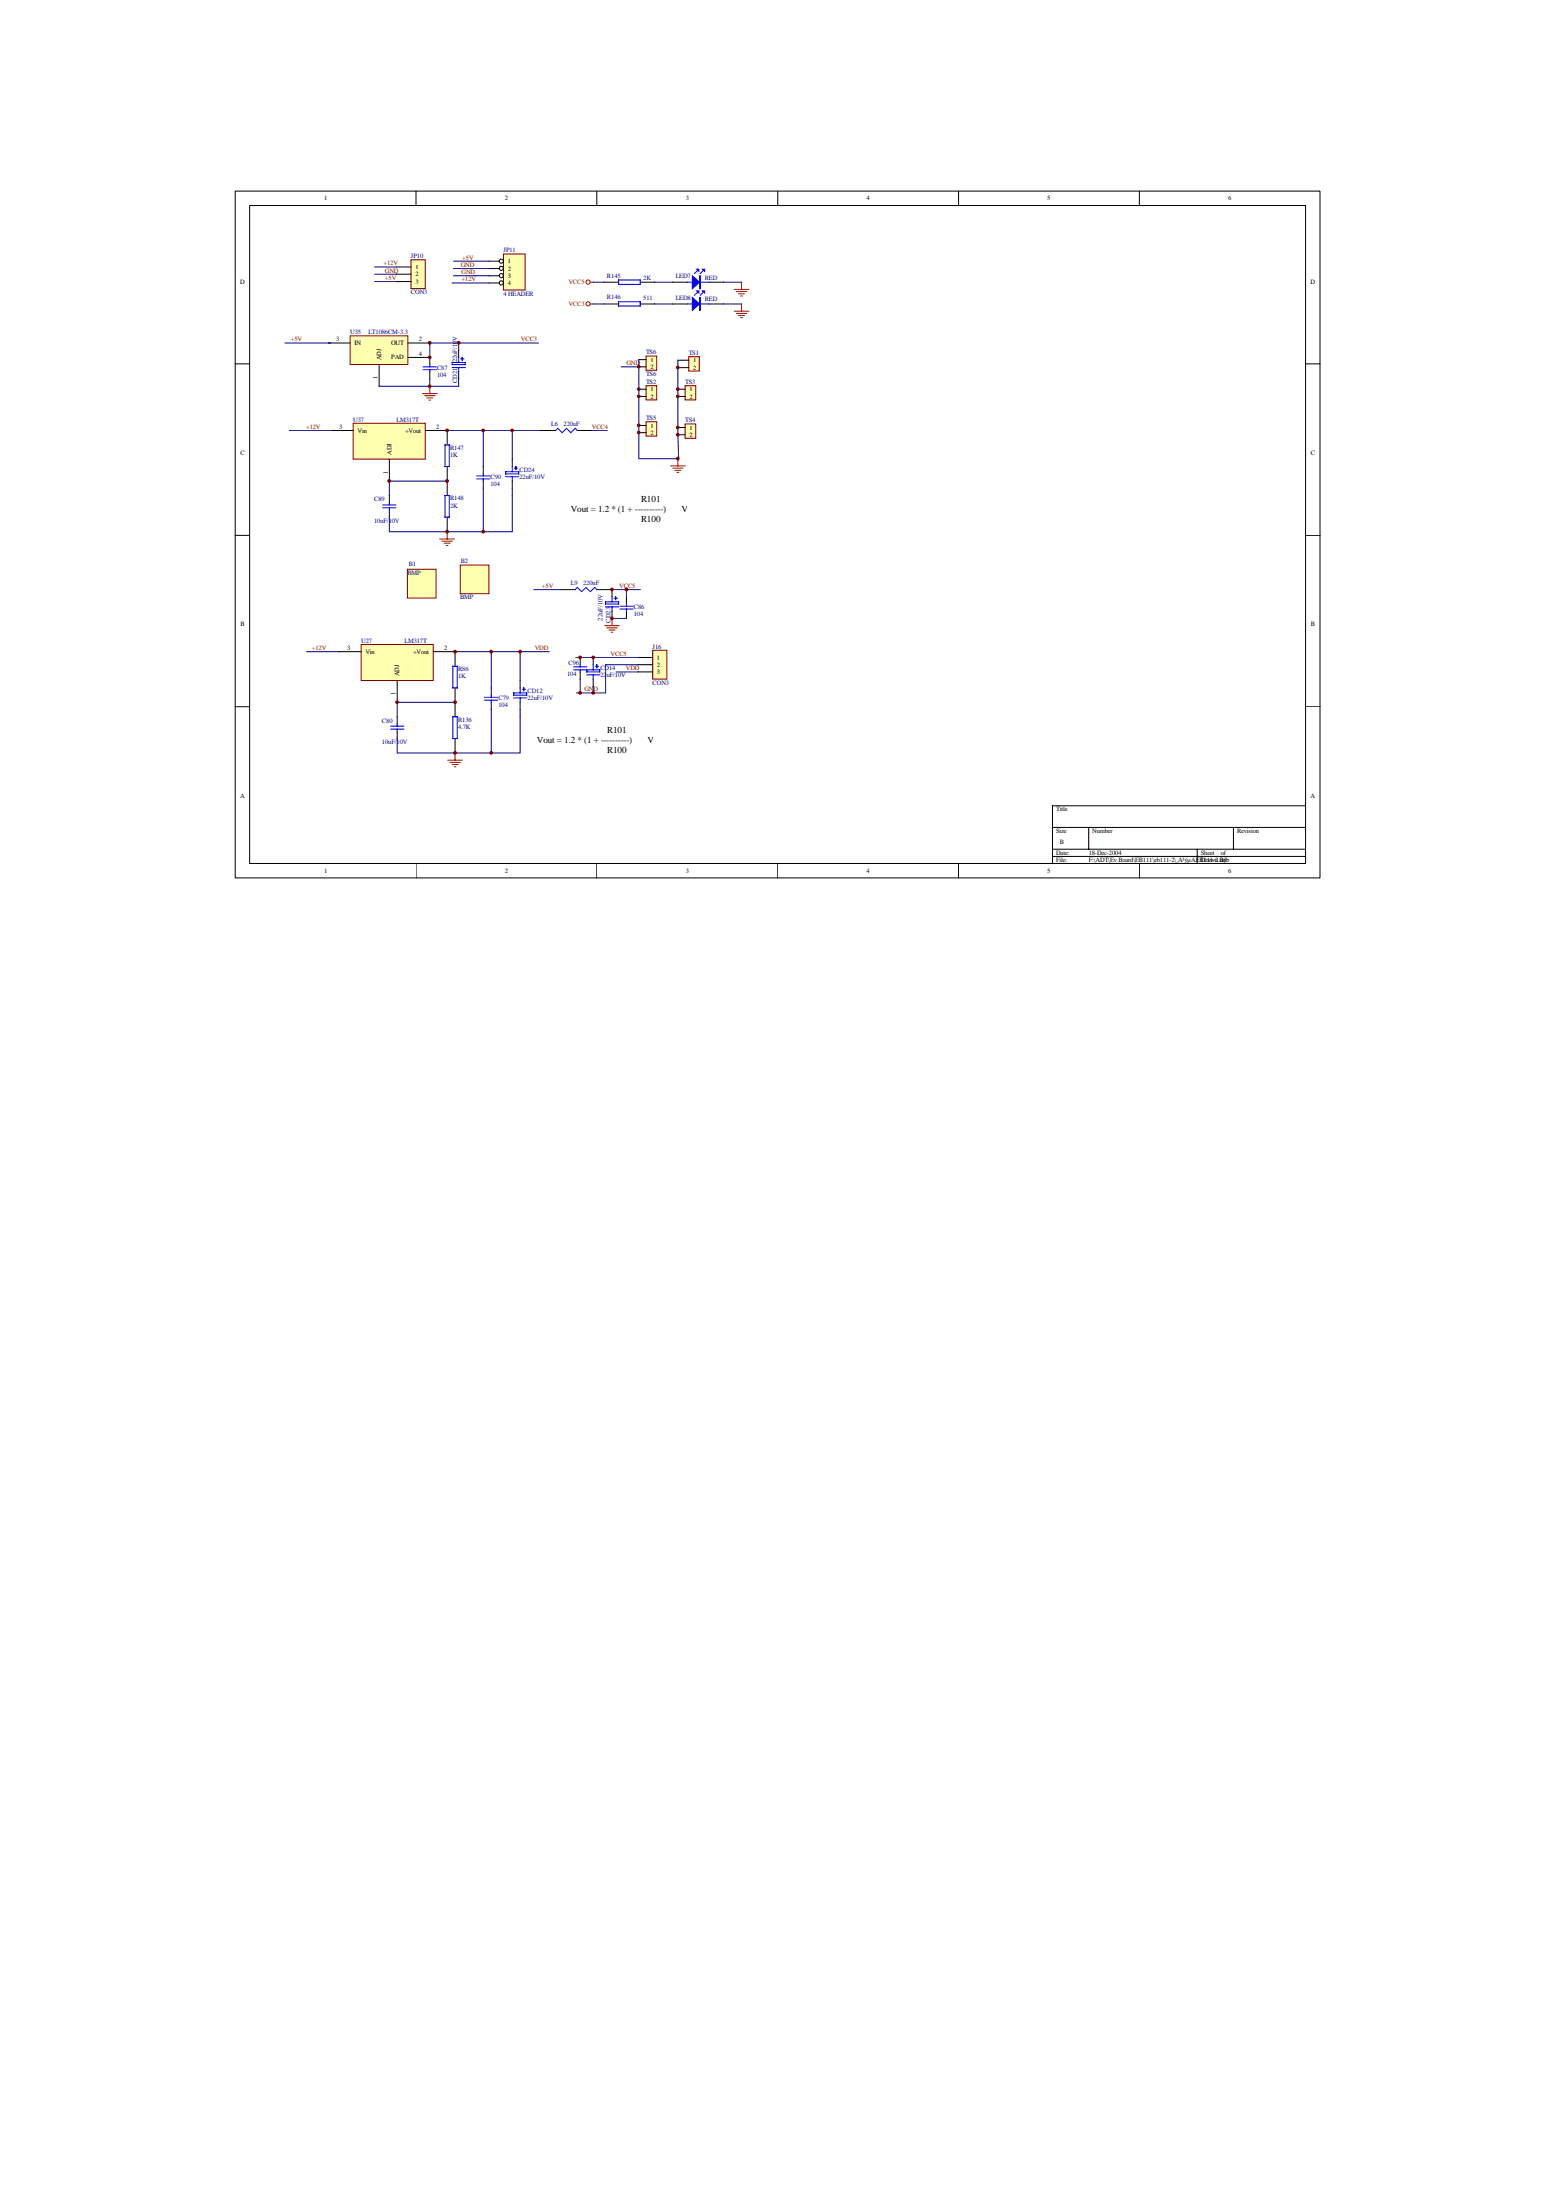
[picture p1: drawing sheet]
<svg xmlns="http://www.w3.org/2000/svg" width="210mm" height="297mm" viewBox="0 0 210 297" stroke-linecap="round" stroke-linejoin="round" font-family="sans-serif">
<g fill="none" stroke="#000" stroke-width=".13">
<path d="M31.7 25.8h146.5v92.7h-146.5zM33.7 27.7h142.5v88.9h-142.5zM56.2 25.8v1.9M80.6 25.8v1.9M81.5 38.1h2M86.4 38.1h2M90.8 38.1h2M95.7 38.1h2M105 25.8v1.9M129.4 25.8v1.9M153.8 25.8v1.9M31.7 49.1h2"/>
<path d="M81.5 41h2M86.4 41h2M90.8 41h2M95.7 41h2M176.3 49.1h1.9M31.7 72.3h2M176.3 72.3h1.9M31.7 95.4h2M176.3 95.4h1.9M56.2 116.6v2M80.6 116.6v2M105 116.6v2"/>
<path d="M129.4 116.6v2M142.1 111.7h34.2M142.1 114.7h34.2M142.1 115.6h34.2M147 111.7v3M153.8 116.6v2M161.6 114.7v1.9M166.5 111.7v3M176.3 108.8h-34.2v7.8"/>
</g>
<path d="M83.5 37.8h2.9v.6h-2.9zM92.8 38.1h2.9M94.1 39.5l-.4 .4M94.1 36.5l-.4 .4M94.9 39.5l-.4 .4M94.9 36.5l-.4 .4M83.5 40.7h2.9v.6h-2.9zM92.8 41h2.9" fill="none" stroke="#00f" stroke-width=".13"/>
<g fill="#00f" stroke="#00f" stroke-width=".13">
<path d="M93.5 40.2l.9 .8-.9 .9z"/>
<path d="M94.8 39.3h.3v.3z"/>
<path d="M94 39.3h.3v.3z"/>
<path d="M93.5 37.2l.9 .9-.9 .9z"/>
<path d="M94.8 36.3h.3v.3z"/>
<path d="M94 36.3h.3v.3z"/>
<path d="M94.4 40.2h.1v1.7h-.1z" fill-rule="evenodd"/>
<path d="M94.4 37.2h.1v1.8h-.1z" fill-rule="evenodd"/>
</g>
<g fill="none" stroke="#bf0000" stroke-width=".13">
<path d="M79.7 38.1h.4M99.1 39.1h2M99.4 39.4h1.4M99.7 39.7h.8M100 40h.2M100.1 38.1v1M79.7 41h.4M99.1 42h2M99.4 42.3h1.4M99.7 42.6h.8M100 42.9h.2M100.1 41v1"/>
<circle cx="79.4" cy="38.1" r=".29"/>
<circle cx="79.4" cy="41" r=".28"/>
</g>
<path d="M80.1 38.1h1.4M88.4 38.1h2.4M97.7 38.1h2.4M80.1 41h1.4M88.4 41h2.4M97.7 41h2.4" fill="none" stroke="#000080" stroke-width=".13"/>
<path d="M47.3 45.4h7.8v3.8h-7.8z" fill="#ffffb0"/>
<path d="M47.3 45.3h7.8v3.9h-7.8z" fill="none" stroke="#800000" stroke-width=".13"/>
<path d="M44.3 46.3h3M51.2 49.2v3M55.1 46.3h2.9M55.1 48.3h2.9v.9M58 50.2v1M52.6 66.9v1M52.6 68.9v.9M60.4 65v1.9M60.4 69.8v2M65.2 63v1M65.2 65v.9" fill="none" stroke="#000" stroke-width=".13"/>
<g fill="none" stroke="#00f" stroke-width=".13">
<path d="M57.1 49.9h1.8M57.1 49.5h1.8M58 49.2v.3M58 49.9v.3M51.7 68.6h1.7M51.7 68.2h1.7M52.6 67.9v.3M52.6 68.6v.3M60.1 66.9h.5v2.9h-.5zM64.4 64.7h1.7M64.4 64.3h1.7M65.2 64v.3"/>
<path d="M65.2 64.7v.3"/>
</g>
<path d="M57 53.1h2M57.3 53.4h1.4M57.6 53.7h.8M57.9 54h.2M58 52.2v.9M59.4 72.8h1.9M59.7 73.1h1.3M60 73.3h.7M60.3 73.6h.2M60.4 71.8v1" fill="none" stroke="#bf0000" stroke-width=".13"/>
<path d="M51.2 52.2h10.7M58 51.2v1M60.4 58.1h12.6M61.9 46.3v1M65.2 58.1v4.9M72.7 46.3h-14.7v2M60.4 65h-7.8v1.9M65.2 65.9v5.9h-12.6v-2" fill="none" stroke="#000080" stroke-width=".13"/>
<path d="M76.6 64.9h16.5v7.7h-16.5z" fill="#fff"/>
<path d="M76.6 64.9h16.5v7.7h-16.5z" fill="none" stroke="#fff" stroke-width=".13"/>
<path d="M61.9 51.2v1M69.2 58.1v3.9M69.2 65.9v5.9h-4" fill="none" stroke="#000080" stroke-width=".13"/>
<path d="M60.4 58.1v2M61.9 47.3v1M61.9 50.2v1M60.4 63v2M69.2 62v1M69.2 65v.9" fill="none" stroke="#000" stroke-width=".13"/>
<g fill="none" stroke="#00f" stroke-width=".13">
<path d="M61 48.9h1.8v.3h-1.8zM61 49.6h1.8M61.9 48.3v.6M61.9 49.6v.6M62.2 48.5h.4M62.4 48.3v.3M60.1 60.1h.5v2.9h-.5zM68.3 63.7h1.7v.3h-1.7zM68.3 64.4h1.7M69.2 63v.7M69.2 64.4v.6M69.4 63.2h.4"/>
<path d="M69.6 63v.4"/>
</g>
<path d="M47.7 57.2h9.7v4.8h-9.7z" fill="#ffffb0"/>
<path d="M47.7 57.1h9.7v4.9h-9.7z" fill="none" stroke="#800000" stroke-width=".13"/>
<path d="M44.7 58.1h3M57.4 58.1h3M52.6 62v3" fill="none" stroke="#000" stroke-width=".13"/>
<path d="M92.5 57.3h1.4v1.9h-1.4z" fill="#ffffb0"/>
<path d="M92.5 57.2h1.4v2h-1.4z" fill="none" stroke="#800000" stroke-width=".13"/>
<path d="M91.5 57.7h1M91.5 58.7h1" fill="none" stroke="#000" stroke-width=".13"/>
<path d="M87.2 57h1.4v1.9h-1.4z" fill="#ffffb0"/>
<path d="M87.2 56.9h1.4v2h-1.4z" fill="none" stroke="#800000" stroke-width=".13"/>
<path d="M86.2 57.4h1M86.2 58.4h1" fill="none" stroke="#000" stroke-width=".13"/>
<path d="M87.2 48.1h1.4v1.9h-1.4z" fill="#ffffb0"/>
<path d="M87.2 48.1h1.4v1.9h-1.4z" fill="none" stroke="#800000" stroke-width=".13"/>
<path d="M86.2 48.6h1M86.2 49.5h1" fill="none" stroke="#000" stroke-width=".13"/>
<path d="M93 48.2h1.4v1.9h-1.4z" fill="#ffffb0"/>
<path d="M93 48.2h1.4v1.9h-1.4z" fill="none" stroke="#800000" stroke-width=".13"/>
<path d="M92 48.6h1M92 49.6h1" fill="none" stroke="#000" stroke-width=".13"/>
<path d="M87.2 52.1h1.4v1.9h-1.4z" fill="#ffffb0"/>
<path d="M87.2 52.1h1.4v1.9h-1.4z" fill="none" stroke="#800000" stroke-width=".13"/>
<path d="M86.2 52.6h1M86.2 53.5h1" fill="none" stroke="#000" stroke-width=".13"/>
<path d="M92.5 52.1h1.4v1.9h-1.4z" fill="#ffffb0"/>
<path d="M92.5 52.1h1.4v1.9h-1.4z" fill="none" stroke="#800000" stroke-width=".13"/>
<path d="M73 58.1h2M77.9 58.1h2M91.5 52.6h1M91.5 53.5h1M75.7 79.6h1.9M80.6 79.6h1.9M82.6 79.6v1M82.6 82.5v1M84.6 80.6v1M84.6 82.5v1" fill="none" stroke="#000" stroke-width=".13"/>
<path d="M38.5 46.3h6.1M39.1 58.1h5.6M79.9 58.1h2M83.9 49.5h2.3M86.2 48.6v13.3h5.4l-.1-3.2v-10.1h.5M91.5 49.6h.5M72.1 79.6h3.6M82.5 79.6h2.1M86.4 79.6h-1.8v1M82.6 83.5h2" fill="none" stroke="#000080" stroke-width=".13"/>
<path d="M90.5 62.9h2M90.8 63.2h1.4M91.1 63.5h.8M91.4 63.8h.2M91.5 61.9v1M81.6 84.5h2M81.9 84.8h1.4M82.2 85.1h.8M82.5 85.4h.2M82.6 83.5v1" fill="none" stroke="#bf0000" stroke-width=".13"/>
<path d="M75 58.1l.3-.3 .6 .6 .6-.6 .5 .6 .6-.6 .3 .3M77.6 79.6l.3-.3 .6 .6 .6-.6 .6 .6 .6-.6 .3 .3M81.7 81.3h1.8v.3h-1.8zM81.7 81.9h1.8M82.6 80.6v.7M82.6 81.9v.6M82.9 80.8h.4M83.1 80.6v.4M83.7 82.2h1.7M83.7 81.9h1.7M84.6 81.6v.3M84.6 82.2v.3" fill="none" stroke="#00f" stroke-width=".13"/>
<path d="M68 34.3h2.9v4.9h-2.9z" fill="#ffffb0"/>
<path d="M68 34.3h2.9v4.9h-2.9z" fill="none" stroke="#800000" stroke-width=".13"/>
<g fill="none" stroke="#000" stroke-width=".13">
<path d="M66 35.3h1.4M66 36.3h1.4M66 37.2h1.4M66 38.2h1.4"/>
<circle cx="67.7" cy="37.2" r=".28"/>
<circle cx="67.7" cy="38.2" r=".28"/>
<circle cx="67.7" cy="36.2" r=".28"/>
<circle cx="67.7" cy="35.3" r=".28"/>
</g>
<path d="M50.6 36h2.9M50.6 37h2.9M50.6 38h2.9M61 38.2h5M61.2 35.3h4.8M61.2 36.3h4.8M61.2 37.2h4.8" fill="none" stroke="#000080" stroke-width=".13"/>
<path d="M55.5 35.1h1.9v3.9h-1.9z" fill="#ffffb0"/>
<path d="M55.5 35.1h1.9v3.9h-1.9z" fill="none" stroke="#800000" stroke-width=".13"/>
<path d="M53.5 36h2M53.5 37h2M53.5 38h2" fill="none" stroke="#000" stroke-width=".13"/>
<path d="M55 76.9h3.9v3.9h-3.9z" fill="#ffffb0"/>
<path d="M55 76.9h3.9v3.9h-3.9z" fill="none" stroke="#800000" stroke-width=".13"/>
<path d="M62.1 76.3h3.9v3.9h-3.9z" fill="#ffffb0"/>
<path d="M62.1 76.3h3.9v3.9h-3.9z" fill="none" stroke="#800000" stroke-width=".13"/>
<path d="M60.5 102.6h1.9M60.7 102.9h1.4M61 103.2h.8M61.3 103.5h.2M61.4 101.7v.9" fill="none" stroke="#bf0000" stroke-width=".13"/>
<path d="M53.6 96.8v1M53.6 98.7v1M61.4 94.8v2M61.4 99.7v2M66.3 92.9v1M66.3 94.8v1" fill="none" stroke="#000" stroke-width=".13"/>
<path d="M52.7 98.4h1.8M52.7 98h1.8M53.6 97.8v.2M53.6 98.4v.3M61.1 96.8h.6v2.9h-.6zM65.4 94.5h1.8M65.4 94.1h1.8M66.3 93.9v.2M66.3 94.5v.3" fill="none" stroke="#00f" stroke-width=".13"/>
<path d="M61.4 94.8h-7.8v2M61.4 88h12.7M66.3 95.8v5.9h-12.7v-2M66.3 88v4.9" fill="none" stroke="#000080" stroke-width=".13"/>
<path d="M72 96h16.6v7.8h-16.6z" fill="#fff"/>
<path d="M72 96h16.6v7.8h-16.6z" fill="none" stroke="#fff" stroke-width=".13"/>
<path d="M70.2 95.8v5.9h-3.9M70.2 88v3.9" fill="none" stroke="#000080" stroke-width=".13"/>
<path d="M61.4 88v2M61.4 92.9v1.9M70.2 91.9v1M70.2 94.8v1" fill="none" stroke="#000" stroke-width=".13"/>
<path d="M61.1 90h.6v2.9h-.6zM69.3 93.6h1.8v.3h-1.8zM69.3 94.2h1.8M70.2 92.9v.7M70.2 94.2v.6M70.5 93.1h.4M70.7 92.9v.4" fill="none" stroke="#00f" stroke-width=".13"/>
<path d="M48.8 87h9.7v4.9h-9.7z" fill="#ffffb0"/>
<path d="M48.7 87h9.8v4.9h-9.8z" fill="none" stroke="#800000" stroke-width=".13"/>
<path d="M45.8 88h2.9M53.6 91.9v2.9M58.5 88h2.9M78.3 88.8v.9M78.3 90.7v1M80.1 88.8v.9M80.1 91.7v1" fill="none" stroke="#000" stroke-width=".13"/>
<path d="M41.4 88h4.4M77.7 88.8h4M78.3 91.7v1.9M80.1 92.7v.9M81.7 89.7v3.9h-3.9" fill="none" stroke="#000080" stroke-width=".13"/>
<path d="M77.4 90.4h3.6v.3h-1.8v-.3M77.4 90h1.8M78.3 89.7v.3M78.3 90.4v.3M79.2 91.1h1.8M80.1 89.7v.7M80.1 91.1v.6M80.4 90h.4M80.6 89.7v.4" fill="none" stroke="#00f" stroke-width=".13"/>
<path d="M88.1 87.8h1.9v3.9h-1.9z" fill="#ffffb0"/>
<path d="M88.1 87.8h1.9v3.9h-1.9z" fill="none" stroke="#800000" stroke-width=".13"/>
<path d="M86.1 88.8h2M86.1 89.7h2M86.1 90.7h2" fill="none" stroke="#000" stroke-width=".13"/>
<path d="M81.7 88.8h4.4M81.7 89.7h4.4M83.2 90.7h2.9" fill="none" stroke="#000080" stroke-width=".13"/>
<g fill="#800000" stroke="#800000" stroke-width=".13">
<path d="M57.9 46.2h.2v.2h-.2z" fill-rule="evenodd"/>
<path d="M57.9 48.1h.2v.3h-.2z" fill-rule="evenodd"/>
<path d="M57.9 52h.2v.3h-.2z" fill-rule="evenodd"/>
<path d="M65.1 58h.2v.2h-.2z" fill-rule="evenodd"/>
<path d="M65.1 71.6h.2v.3h-.2z" fill-rule="evenodd"/>
<path d="M91.4 57.6h.2v.2h-.2z" fill-rule="evenodd"/>
<path d="M91.4 58.6h.2v.2h-.2z" fill-rule="evenodd"/>
<path d="M86.1 57.3h.2v.3h-.2z" fill-rule="evenodd"/>
<path d="M86.1 58.3h.2v.2h-.2z" fill-rule="evenodd"/>
<path d="M86.1 49.4h.2v.2h-.2z" fill-rule="evenodd"/>
<path d="M86.1 52.4h.2v.3h-.2z" fill-rule="evenodd"/>
<path d="M86.1 53.4h.2v.2h-.2z" fill-rule="evenodd"/>
<path d="M91.4 52.4h.2v.3h-.2z" fill-rule="evenodd"/>
<path d="M91.4 53.4h.2v.2h-.2z" fill-rule="evenodd"/>
<path d="M91.4 49.5h.2v.2h-.2z" fill-rule="evenodd"/>
<path d="M91.4 61.8h.2v.2h-.2z" fill-rule="evenodd"/>
<path d="M82.5 83.4h.2v.2h-.2z" fill-rule="evenodd"/>
<path d="M82.5 79.5h.2v.2h-.2z" fill-rule="evenodd"/>
<path d="M53.5 94.7h.2v.2h-.2z" fill-rule="evenodd"/>
<path d="M66.2 87.9h.2v.2h-.2z" fill-rule="evenodd"/>
<path d="M66.2 101.5h.2v.3h-.2z" fill-rule="evenodd"/>
<path d="M78.2 88.6h.2v.3h-.2z" fill-rule="evenodd"/>
<path d="M78.2 93.4h.2v.3h-.2z" fill-rule="evenodd"/>
<circle cx="60.3" cy="71.8" r=".19"/>
<circle cx="60.3" cy="64.9" r=".19"/>
<circle cx="61.9" cy="46.3" r=".19"/>
<circle cx="52.5" cy="64.9" r=".19"/>
<circle cx="60.4" cy="58.1" r=".18"/>
<circle cx="69.1" cy="58.1" r=".18"/>
<circle cx="84.6" cy="79.6" r=".19"/>
<circle cx="61.4" cy="101.7" r=".18"/>
<circle cx="61.4" cy="94.8" r=".18"/>
<circle cx="61.4" cy="88" r=".19"/>
<circle cx="70.2" cy="88" r=".19"/>
<circle cx="80.1" cy="88.8" r=".18"/>
<circle cx="80.1" cy="93.6" r=".18"/>
</g>
<g font-size="1.2">
<text x="77" y="69.2">Vout = 1.2 * (1 + ----------)</text>
<text x="86.5" y="67.8">R101</text>
<text x="86.5" y="70.5">R100</text>
<text x="92" y="69.2">V</text>
<text x="72.5" y="100.3">Vout = 1.2 * (1 + ----------)</text>
<text x="82" y="98.9">R101</text>
<text x="82" y="101.7">R100</text>
<text x="87.4" y="100.3">V</text>
</g>
<g font-size=".9">
<text x="43.8" y="27.1">1</text>
<text x="68.2" y="27.1">2</text>
<text x="92.6" y="27.1">3</text>
<text x="117" y="27.1">4</text>
<text x="141.4" y="27.1">5</text>
<text x="165.8" y="27.1">6</text>
<text x="68.6" y="35.6">1</text>
<text x="32.4" y="38.3">D</text>
<text x="56.1" y="36.3">1</text>
<text x="56.1" y="37.3">2</text>
<text x="56.1" y="38.3">3</text>
<text x="68.6" y="36.5">2</text>
<text x="68.6" y="37.5">3</text>
<text x="68.6" y="38.5">4</text>
<text x="176.9" y="38.3">D</text>
<text x="45.4" y="46.1">3</text>
<text x="47.9" y="46.6">IN</text>
<text x="52.8" y="46.6">OUT</text>
<text x="56.6" y="46.1">2</text>
<text x="51" y="51.1" transform="rotate(-90 51 51.1)">1</text>
<text x="51.5" y="48.6" transform="rotate(-90 51.5 48.6)">ADJ</text>
<text x="52.8" y="48.5">PAD</text>
<text x="56.6" y="48">4</text>
<text x="87.8" y="48.8">1</text>
<text x="87.8" y="49.8">2</text>
<text x="87.8" y="52.8">1</text>
<text x="87.8" y="53.8">2</text>
<text x="93.1" y="52.8">1</text>
<text x="93.1" y="53.8">2</text>
<text x="93.6" y="48.9">1</text>
<text x="93.6" y="49.9">2</text>
<text x="45.8" y="57.9">3</text>
<text x="48.3" y="58.4">Vin</text>
<text x="54.7" y="58.4">+Vout</text>
<text x="58.9" y="57.9">2</text>
<text x="87.8" y="57.7">1</text>
<text x="87.8" y="58.7">2</text>
<text x="93.1" y="58">1</text>
<text x="93.1" y="59">2</text>
<text x="32.4" y="61.4">C</text>
<text x="52.3" y="63.9" transform="rotate(-90 52.3 63.9)">1</text>
<text x="52.8" y="61.4" transform="rotate(-90 52.8 61.4)">ADJ</text>
<text x="176.9" y="61.4">C</text>
<text x="32.4" y="84.6">B</text>
<text x="46.8" y="87.8">3</text>
<text x="49.3" y="88.3">Vin</text>
<text x="55.8" y="88.3">+Vout</text>
<text x="60" y="87.8">2</text>
<text x="88.7" y="89">1</text>
<text x="177" y="84.6">B</text>
<text x="53.4" y="93.8" transform="rotate(-90 53.4 93.8)">1</text>
<text x="53.9" y="91.3" transform="rotate(-90 53.9 91.3)">ADJ</text>
<text x="88.7" y="90">2</text>
<text x="88.7" y="91">3</text>
<text x="32.4" y="107.7">A</text>
<text x="176.9" y="107.7">A</text>
<text x="142.6" y="109.6">Title</text>
<text x="142.6" y="112.5">Size</text>
<text x="143" y="113.9">B</text>
<text x="147.4" y="112.5">Number</text>
<text x="167" y="112.5">Revision</text>
<text x="43.8" y="117.9">1</text>
<text x="68.2" y="117.9">2</text>
<text x="92.6" y="117.9">3</text>
<text x="117" y="117.9">4</text>
<text x="141.4" y="117.9">5</text>
<text x="142.6" y="115.4">Date:</text>
<text x="142.6" y="116.4">File:</text>
<text x="147" y="115.4">18-Dec-2004</text>
<text x="147" y="116.4">F:\ADT\Ev Board\EB111\eb111-2\¸Ä¹ýµÄEB111-2.By:</text>
<text x="162.1" y="116.4">Drawn ddb</text>
<text x="162.1" y="115.4">Sheet</text>
<text x="164.8" y="115.4">of</text>
<text x="165.8" y="117.9">6</text>
</g>
<g font-size=".9" fill="#800000">
<text x="51.8" y="35.8">+12V</text>
<text x="62.4" y="35.1">+5V</text>
<text x="52" y="37.8">+5V</text>
<text x="52" y="36.8">GND</text>
<text x="62.2" y="36">GND</text>
<text x="62.3" y="38">+12V</text>
<text x="62.3" y="37">GND</text>
<text x="39.3" y="46.1">+5V</text>
<text x="70.3" y="46.1">VCC3</text>
<text x="84.6" y="49.3">GND</text>
<text x="41.3" y="57.9">+12V</text>
<text x="79.9" y="57.9">VCC4</text>
<text x="73.2" y="79.4">+5V</text>
<text x="83.6" y="79.4">VCC5</text>
<text x="42.1" y="87.8">+12V</text>
<text x="72.2" y="87.8">VDD</text>
<text x="82.4" y="88.6">VCC5</text>
<text x="78.9" y="93.3">GND</text>
<text x="84.5" y="90.5">VDD</text>
</g>
<g font-size=".9" fill="#000080">
<text x="55.5" y="34.9">JP10</text>
<text x="68" y="34.1">JP11</text>
<text x="55.5" y="39.8">CON3</text>
<text x="68" y="39.9">4 HEADER</text>
<text x="81.9" y="40.4">R146</text>
<text x="81.9" y="37.5">R145</text>
<text x="86.8" y="40.5">511</text>
<text x="86.8" y="37.8">2K</text>
<text x="91.2" y="40.5">LED8</text>
<text x="91.2" y="37.6">LED7</text>
<text x="95.1" y="40.6">RED</text>
<text x="95.1" y="37.8">RED</text>
<text x="47.3" y="45.1">U35</text>
<text x="49.7" y="45.1">LT1086CM-3.3</text>
<text x="87.2" y="47.9">TS6</text>
<text x="93" y="47.9">TS1</text>
<text x="59" y="49.9">C87</text>
<text x="59" y="50.9">104</text>
<text x="61.7" y="51.8" transform="rotate(-90 61.7 51.8)">CD21</text>
<text x="61.7" y="48.9" transform="rotate(-90 61.7 48.9)">22uF/10V</text>
<text x="87.2" y="50.8">TS6</text>
<text x="87.2" y="51.9">TS2</text>
<text x="92.5" y="51.9">TS3</text>
<text x="47.7" y="56.9">U37</text>
<text x="53.5" y="56.9">LM317T</text>
<text x="74.4" y="57.5">L6</text>
<text x="76.1" y="57.5">220uF</text>
<text x="87.2" y="56.7">TS5</text>
<text x="92.5" y="57">TS4</text>
<text x="60.7" y="60.7">R147</text>
<text x="60.7" y="61.7">1K</text>
<text x="66.2" y="64.6">C90</text>
<text x="66.2" y="65.6">104</text>
<text x="70.1" y="63.7">CD24</text>
<text x="70.1" y="64.6">22uF/10V</text>
<text x="50.5" y="67.7">C89</text>
<text x="50.5" y="70.6">10uF/10V</text>
<text x="60.7" y="67.6">R148</text>
<text x="60.7" y="68.6">2K</text>
<text x="55" y="77.6">BMP</text>
<text x="55.2" y="76.5">B1</text>
<text x="62.2" y="76">B2</text>
<text x="62.1" y="80.9">BMP</text>
<text x="77" y="79">L9</text>
<text x="78.7" y="79">220uF</text>
<text x="81.3" y="83.8" transform="rotate(-90 81.3 83.8)">22uF/10V</text>
<text x="85.6" y="82.2">C86</text>
<text x="85.6" y="83.2">104</text>
<text x="48.7" y="86.8">U27</text>
<text x="54.6" y="86.8">LM317T</text>
<text x="76.8" y="89.8">C96</text>
<text x="82.4" y="84.1" transform="rotate(-90 82.4 84.1)">CD23</text>
<text x="88.1" y="87.6">J16</text>
<text x="61.8" y="90.6">R86</text>
<text x="61.8" y="91.6">1K</text>
<text x="67.3" y="94.5">C79</text>
<text x="67.3" y="95.5">104</text>
<text x="71.2" y="93.5">CD12</text>
<text x="71.2" y="94.5">22uF/10V</text>
<text x="76.6" y="91.3">104</text>
<text x="81" y="90.4">CD14</text>
<text x="81" y="91.4">22uF/10V</text>
<text x="88.1" y="92.5">CON3</text>
<text x="51.6" y="97.6">C80</text>
<text x="51.6" y="100.5">10uF/10V</text>
<text x="61.8" y="97.5">R136</text>
<text x="61.8" y="98.4">4.7K</text>
</g>
<g font-size=".9" fill="#bf0000">
<text x="76.7" y="41.3">VCC3</text>
<text x="76.7" y="38.4">VCC5</text>
</g>
</svg>
